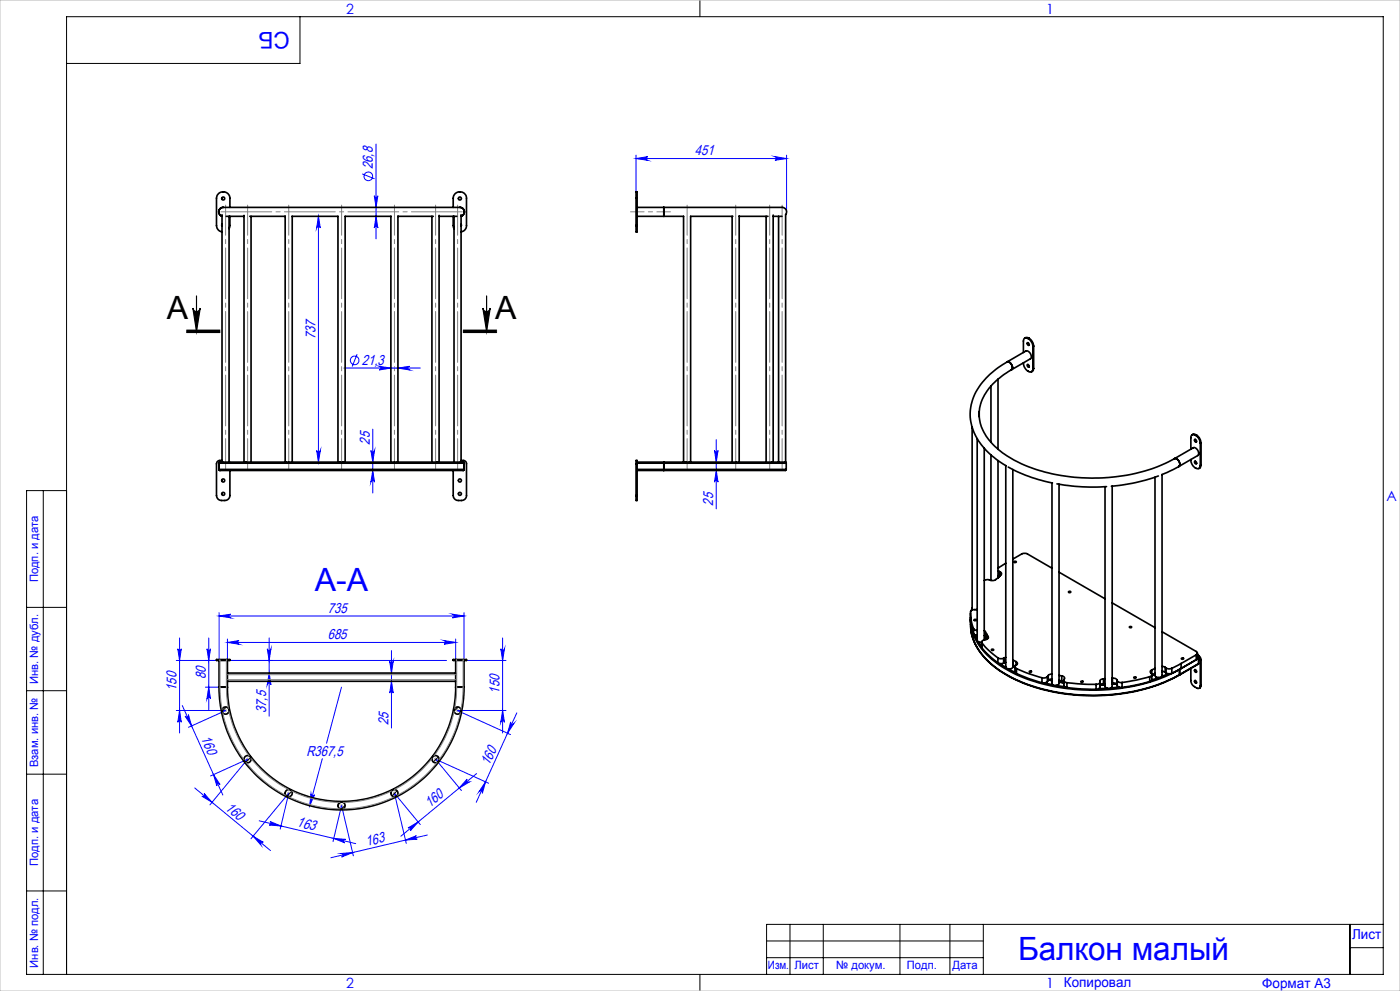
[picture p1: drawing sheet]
<svg xmlns="http://www.w3.org/2000/svg" width="420mm" height="297mm" viewBox="0 0 420 297" stroke-linecap="round" stroke-linejoin="round" font-family="sans-serif">
<g fill="none" stroke="#00f" stroke-width=".3">
<path d="M108.7 52.1l3.7 1.5M112.3 58.7a.53 .53 0 0 0 .5 .5 .53 .53 0 0 0 .5-.5l-.5 3.5zM112.8 43.2v28.4M190.8 47.5l3.5-.5a.55 .55 0 0 0-.5 .5 .55 .55 0 0 0 .5 .5zM190.8 46.5v11M190.8 47.5h45.2M232.5 47l3.5 .5-3.5 .5a.55 .55 0 0 0 .5-.5 .55 .55 0 0 0-.5-.5zM236 46.5v17M95.5 64.8v73.7M95.5 64.8l.6 3.5a.55 .55 0 0 0-.6-.5 .55 .55 0 0 0-.5 .5zM112.8 64.8l.5 3.5a.53 .53 0 0 0-.5-.5 .53 .53 0 0 0-.5 .5zM103.2 110.3h22.9"/>
<path d="M107.1 106.1l-1.4 3.8M113.8 109.8l3.5 .5-3.5 .6a.55 .55 0 0 0 .5-.6 .55 .55 0 0 0-.5-.5zM119.4 110.3l3.5-.5a.55 .55 0 0 0-.5 .5 .55 .55 0 0 0 .5 .6zM95 135a.55 .55 0 0 0 .5 .5 .55 .55 0 0 0 .6-.5l-.6 3.5zM111.3 135a.55 .55 0 0 0 .5 .5 .55 .55 0 0 0 .6-.5l-.6 3.5zM111.8 128.6v19.1M214.3 135a.53 .53 0 0 0 .6 .5 .53 .53 0 0 0 .5-.5l-.5 3.5zM214.9 131.8v20.7M111.8 141l.6 3.5a.55 .55 0 0 0-.6-.5 .55 .55 0 0 0-.5 .5zM214.9 141l.5 3.5a.53 .53 0 0 0-.5-.5 .53 .53 0 0 0-.6 .5zM52.9 197.9h81M53.3 194.4a.53 .53 0 0 0 .6 .6 .53 .53 0 0 0 .5-.6l-.5 3.5z"/>
<path d="M53.9 191.2v28.5M62.1 194.4a.53 .53 0 0 0 .5 .5 .53 .53 0 0 0 .5-.5l-.5 3.5zM62.6 191.2v21.5M65.7 183.6v14.3M65.7 184.6h73.5M65.7 184.6l3.5-.5a.55 .55 0 0 0-.5 .5 .55 .55 0 0 0 .5 .6zM68.2 192.5l3.5-.5a.55 .55 0 0 0-.5 .5 .55 .55 0 0 0 .5 .6zM68.2 191.5v6.4M68.2 192.5h68.5M80.2 194.4a.55 .55 0 0 0 .5 .5 .55 .55 0 0 0 .6-.5l-.5 3.5zM80.8 191.2v23.5M116.9 198.2a.53 .53 0 0 0 .5 .5 .53 .53 0 0 0 .6-.5l-.6 3.5z"/>
<path d="M117.4 195v23.2M133.2 192l3.5 .5-3.5 .6a.55 .55 0 0 0 .5-.6 .55 .55 0 0 0-.5-.5zM135.7 184.1l3.5 .5-3.5 .6a.55 .55 0 0 0 .5-.6 .55 .55 0 0 0-.5-.5zM136.7 191.5v6.4M139 197.9h12.8M139.2 183.6v14.3M150.2 194.4a.55 .55 0 0 0 .6 .5 .55 .55 0 0 0 .5-.5l-.5 3.5zM150.8 191.2v28.5M52.9 212.9h14.8M53.9 212.9l.5 3.6a.53 .53 0 0 0-.5-.6 .53 .53 0 0 0-.6 .6zM54.7 211.5l12.2 26.8M55.5 214.6a.54 .54 0 0 0 .7 .3 .54 .54 0 0 0 .3-.7l1 3.4z"/>
<path d="M61.6 205.9h4.1M62.6 205.9l.5 3.5a.53 .53 0 0 0-.5-.5 .53 .53 0 0 0-.5 .5zM67.7 213l-11.1 5M80.8 201.7l.5 3.5a.55 .55 0 0 0-.6-.5 .55 .55 0 0 0-.5 .5zM102.4 205.9l-4.4 16.8M117.4 204.2l.6 3.5a.53 .53 0 0 0-.6-.5 .53 .53 0 0 0-.5 .5zM137.3 213l15.9 7.2M137.3 212.9h14.5M150.8 212.9l.5 3.6a.55 .55 0 0 0-.5-.6 .55 .55 0 0 0-.6 .6zM153.2 216.4a.54 .54 0 0 0 .3 .6 .54 .54 0 0 0 .7-.2l-1.9 2.9zM155 213.6l-12.1 26.8M58.4 236.1l22.7 18.8"/>
<path d="M61.2 237.8l2.4 2.6-3-1.8a.53 .53 0 0 0 .7-.1 .53 .53 0 0 0-.1-.7zM63.2 232.5l11.1-5-11.3 13.7M64.1 232.2l1.9 2.9a.52 .52 0 0 0-.7-.2 .52 .52 0 0 0-.2 .6zM93.3 237.9a.55 .55 0 0 0 .4 .6 .55 .55 0 0 0 .7-.3l-1.5 3.2zM96.7 227.4l-3.8 14M140.1 233.5a.55 .55 0 0 0 0 .8 .55 .55 0 0 0 .7 0l-3 1.8zM143 231.8l-22.7 18.8M145.7 234.3l-1 3.4a.55 .55 0 0 0-.3-.6 .55 .55 0 0 0-.7 .2zM146.6 234.7l-15.9-7.2 7.7 9.4M76 250.6l3 1.8a.54 .54 0 0 0-.7 .1 .54 .54 0 0 0 0 .8zM77.8 246l28.9 6.8M81 246.2l3.3 1.3-3.5-.2a.54 .54 0 0 0 .6-.5 .54 .54 0 0 0-.4-.6z"/>
<path d="M84.1 248.5l2.5-10.8-11.3 13.7M99.9 252.2l2.6-10.7 3.5 15M100.2 251.3l3.5 .3a.53 .53 0 0 0-.6 .4 .53 .53 0 0 0 .3 .6zM102.2 255.8l3.6-.3-3.3 1.4a.54 .54 0 0 0 .4-.7 .54 .54 0 0 0-.7-.4zM121.6 251.8l3.3-1.3a.53 .53 0 0 0-.4 .6 .53 .53 0 0 0 .7 .4zM122.4 248.1l3-1.8-2.3 2.7a.54 .54 0 0 0 0-.7 .54 .54 0 0 0-.7-.2zM126.1 247.1l-7.8-9.4 3.6 15.1M128.2 250.3l-29 6.8"/>
<circle cx="110.5" cy="52.8" r="1.3"/>
<circle cx="106.4" cy="108" r="1.31"/>
</g>
<path d="M56 99.6h10zM56 99.3h10M56 98.9h10M57.9 92.3a1.11 1.11 0 0 0 1.1 1.1 1.11 1.11 0 0 0 1.1-1.1l-1.2 7zM58.9 88.7v10.6M139 99.3h10M139 98.9h10M139 99.6h10M144.9 92.3a1.11 1.11 0 0 0 1.1 1.1 1.11 1.11 0 0 0 1.1-1.1l-1.1 7zM146 88.7v10.6" fill="none" stroke="#000" stroke-width=".35"/>
<g fill="none" stroke="#c0c0c0" stroke-width=".3">
<path d="M0 0h420v297h-420zM67.2 212.9h1M67.3 212.6l.7 .7M67.7 212.4v1.1M68 212.6l-.7 .7M136.8 212.9h1M136.9 212.6l.7 .7M137.3 212.4v1.1M137.6 212.6l-.7 .7M73.8 227.5h1M73.9 227.2l.7 .7M74.3 227v1"/>
<path d="M74.6 227.2l-.7 .7M86.1 237.7h1M86.3 237.3l.7 .8M86.6 237.2v1M87 237.3l-.7 .8M117.8 237.7h1M118 237.3l.7 .8M118.3 237.2v1M118.7 237.3l-.7 .8M130.1 227.5h1.1M130.3 227.2l.7 .7M130.7 227v1"/>
<path d="M131 227.2l-.7 .7M102 241.4h1M102.1 241.1l.7 .7M102.4 240.9v1.1M102.8 241.1l-.7 .7"/>
</g>
<path d="M189.1 63.5h12" fill="none" stroke="#808080" stroke-width=".3" stroke-dasharray="15.2 1.3 1.3 1.3" stroke-dashoffset="11.1"/>
<path d="M67.7 61.5v79M74.3 61.5v79M86.6 61.5v79M102.5 61.5v79M118.3 61.5v79M130.7 61.5v79M137.3 61.5v79M206.1 61.5v79M220.7 61.5v79M230.9 61.5v79M234.6 61.5v79" fill="none" stroke="#808080" stroke-width=".3" stroke-dasharray="15.2 1.3 1.3 1.3" stroke-dashoffset="6.2"/>
<path d="M65 63.5h75" fill="none" stroke="#808080" stroke-width=".3" stroke-dasharray="15.2 1.3 1.3 1.3" stroke-dashoffset="-1.3"/>
<g fill="none" stroke="#000" stroke-width=".3">
<path d="M90 5v14h-70M210 0v5M13 147v145M20 147h-12v145h407v-287h-395v287M8 182h12M8 207h12M8 232h12M8 267h12M237 277v15M247 277v15M270 277v15M285 277v15"/>
<path d="M295 277v15M405 277v15M415 277h-185v15M210 292v5M230 282h65M230 287h65M405 284h10"/>
</g>
<path d="M144.9 92.3a1.11 1.11 0 0 0 1.1 1.1 1.11 1.11 0 0 0 1.1-1.1l-1.1 7zM57.9 92.3a1.11 1.11 0 0 0 1.1 1.1 1.11 1.11 0 0 0 1.1-1.1l-1.2 7z" fill="#000"/>
<g fill="#00f">
<path d="M64.1 232.2l1.9 2.9a.52 .52 0 0 0-.7-.2 .52 .52 0 0 0-.2 .6zM55.5 214.6a.54 .54 0 0 0 .7 .3 .54 .54 0 0 0 .3-.7l1 3.4z"/>
<path d="M102.2 255.8l3.6-.3-3.3 1.4a.54 .54 0 0 0 .4-.7 .54 .54 0 0 0-.7-.4zM121.6 251.8l3.3-1.3a.53 .53 0 0 0-.4 .6 .53 .53 0 0 0 .7 .4z"/>
<path d="M122.4 248.1l3-1.8-2.3 2.7a.54 .54 0 0 0 0-.7 .54 .54 0 0 0-.7-.2zM140.1 233.5a.55 .55 0 0 0 0 .8 .55 .55 0 0 0 .7 0l-3 1.8z"/>
<path d="M145.7 234.3l-1 3.4a.55 .55 0 0 0-.3-.6 .55 .55 0 0 0-.7 .2zM153.2 216.4a.54 .54 0 0 0 .3 .6 .54 .54 0 0 0 .7-.2l-1.9 2.9z"/>
<path d="M53.9 212.9l.5 3.6a.53 .53 0 0 0-.5-.6 .53 .53 0 0 0-.6 .6zM53.3 194.4a.53 .53 0 0 0 .6 .6 .53 .53 0 0 0 .5-.6l-.5 3.5zM150.8 212.9l.5 3.6a.55 .55 0 0 0-.5-.6 .55 .55 0 0 0-.6 .6zM150.2 194.4a.55 .55 0 0 0 .6 .5 .55 .55 0 0 0 .5-.5l-.5 3.5z"/>
<path d="M61.2 237.8l2.4 2.6-3-1.8a.53 .53 0 0 0 .7-.1 .53 .53 0 0 0-.1-.7zM76 250.6l3 1.8a.54 .54 0 0 0-.7 .1 .54 .54 0 0 0 0 .8z"/>
<path d="M81 246.2l3.3 1.3-3.5-.2a.54 .54 0 0 0 .6-.5 .54 .54 0 0 0-.4-.6zM100.2 251.3l3.5 .3a.53 .53 0 0 0-.6 .4 .53 .53 0 0 0 .3 .6z"/>
<path d="M113.8 109.8l3.5 .5-3.5 .6a.55 .55 0 0 0 .5-.6 .55 .55 0 0 0-.5-.5zM119.4 110.3l3.5-.5a.55 .55 0 0 0-.5 .5 .55 .55 0 0 0 .5 .6zM93.3 237.9l-.4 3.5 1.5-3.2a.55 .55 0 0 1-.7 .4 .55 .55 0 0 1-.4-.7zM68.2 192.5l3.5-.5a.55 .55 0 0 0-.5 .5 .55 .55 0 0 0 .5 .6zM133.2 192l3.5 .5-3.5 .6a.55 .55 0 0 0 .5-.6 .55 .55 0 0 0-.5-.5zM65.7 184.6l3.5-.5a.55 .55 0 0 0-.5 .5 .55 .55 0 0 0 .5 .6zM135.7 184.1l3.5 .5-3.5 .6a.55 .55 0 0 0 .5-.6 .55 .55 0 0 0-.5-.5z"/>
<path d="M190.8 47.5l3.5-.5a.55 .55 0 0 0-.5 .5 .55 .55 0 0 0 .5 .5zM232.5 47l3.5 .5-3.5 .5a.55 .55 0 0 0 .5-.5 .55 .55 0 0 0-.5-.5z"/>
<path d="M112.8 64.8l.5 3.5a.53 .53 0 0 0-.5-.5 .53 .53 0 0 0-.5 .5zM112.3 58.7a.53 .53 0 0 0 .5 .5 .53 .53 0 0 0 .5-.5l-.5 3.5zM111.8 141l.6 3.5a.55 .55 0 0 0-.6-.5 .55 .55 0 0 0-.5 .5zM111.3 135a.55 .55 0 0 0 .5 .5 .55 .55 0 0 0 .6-.5l-.6 3.5z"/>
<path d="M80.8 201.7l.5 3.5a.55 .55 0 0 0-.6-.5 .55 .55 0 0 0-.5 .5zM80.2 194.4a.55 .55 0 0 0 .5 .5 .55 .55 0 0 0 .6-.5l-.5 3.5z"/>
<path d="M95.5 64.8l.6 3.5a.55 .55 0 0 0-.6-.5 .55 .55 0 0 0-.5 .5zM95 135a.55 .55 0 0 0 .5 .5 .55 .55 0 0 0 .6-.5l-.6 3.5zM214.3 135a.53 .53 0 0 0 .6 .5 .53 .53 0 0 0 .5-.5l-.5 3.5zM214.9 141l.5 3.5a.53 .53 0 0 0-.5-.5 .53 .53 0 0 0-.6 .5zM62.1 194.4a.53 .53 0 0 0 .5 .5 .53 .53 0 0 0 .5-.5l-.5 3.5zM62.6 205.9l.5 3.5a.53 .53 0 0 0-.5-.5 .53 .53 0 0 0-.5 .5zM116.9 198.2a.53 .53 0 0 0 .5 .5 .53 .53 0 0 0 .6-.5l-.6 3.5zM117.4 204.2l.6 3.5a.53 .53 0 0 0-.6-.5 .53 .53 0 0 0-.5 .5z"/>
</g>
<g fill="none" stroke="#000" stroke-width=".5">
<path d="M190.8 59.4v-1a.54 .54 0 0 1 .3-.9v1.9M190.8 59.4v8.2M190.8 59.4h.3M191.1 59.4v8.2M66 62.5a1.38 1.38 0 0 0 .6 2.3 1.35 1.35 0 0 1-1-1.5 1.35 1.35 0 0 1 1.4-1.1zM66.6 67.2v.6M66.6 64.3v74.2M67 62.2h71M67.9 64.8h5.3M68.7 64.8v73.7M69 62.2v-2.8a2.01 2.01 0 0 0-2-1.9 2.01 2.01 0 0 0-2.1 1.9v8.2a1.96 1.96 0 0 0 1.7 1.9M69 64.8v2.8l-.3 .9"/>
<path d="M73.2 64.6v73.9M74.9 64.8h10.6v73.7M75.3 64.8v73.7M87.6 64.8h13.8v73.7M87.7 64.8v73.7M117.3 64.8v73.7M117.4 64.8h-13.9v73.7M129.6 64.8v73.7M130 64.8h-10.6v73.7M131.7 64.8h5.4M131.7 64.6v73.9M136 62.2v-2.8a2 2 0 0 1 2-1.9 2 2 0 0 1 1.9 1.9v8.2a1.89 1.89 0 0 1-1.6 1.9"/>
<path d="M136 64.8v2.8l.2 .9M136.2 64.8v73.7M138 62.2a1.35 1.35 0 0 1 1.3 1.1 1.35 1.35 0 0 1-1 1.5 1.35 1.35 0 0 0 1-1.5 1.35 1.35 0 0 0-1.3-1.1zM138.3 67.2v.6M138.3 64.3v74.2M190.8 67.6v1.9h.3v-1.9M190.8 67.6h.3M191.1 62.2h8M191.1 64.8h8M199.1 62.2h33.4a4 4 0 0 1 3.3 .6 1.33 1.33 0 0 1-.1 1.5l-.1 74.2M199.1 64.8h6v73.7M199.1 62.2v2.6"/>
<path d="M219.6 64.8v73.7M219.9 64.8h-12.7v73.7M221.8 64.8h8.6M221.8 64.7v73.8M229.8 64.8v73.7M232 64.8h2.6M232 64.4v74.1M233.6 64.8v73.7M297.3 115.7v16.8M299.4 113.6v21M302.1 108.5a20.4 20.4 0 0 0-10.8 13.4 15.8 15.8 0 0 0 6.3 14.7l4.2 3M302.1 108.5a1.56 1.56 0 0 1 1.4 2.3"/>
<path d="M302.1 108.5l5.7-3.3a1.56 1.56 0 0 1 1.3 2.3l-5.6 3.3M303.5 110.8a18.3 18.3 0 0 0-9.6 11.4 13.1 13.1 0 0 0 5.1 12.1 41.8 41.8 0 0 0 24.5 8.8 51.9 51.9 0 0 0 28.8-5.6M307 108.8a2.54 2.54 0 0 0 2.4 2.6l.3-.1 .2-.8M308.2 109.3l.4 .2a.31 .31 0 0 1 .2 .4 .31 .31 0 0 1-.4 .2 .31 .31 0 0 1-.2-.4zM308.2 102.8l.4 .1a.32 .32 0 0 1 .2 .4 .32 .32 0 0 1-.4 .2 .32 .32 0 0 1-.2-.4zM308.4 102.7l.4 .7M308.4 109.3l.4 .6M308.4 101.4a.85 .85 0 0 0-.9-.1 .85 .85 0 0 0-.5 .9v3.5M308.4 101.4l.1 .1M308.5 101.5l1.2 1.4 .2 1M308.6 101.3l-.7-.2-.5 .2M308.6 101.3l-.2 .1"/>
<path d="M308.6 101.3l.2 .1M308.8 101.4l.8 .9 .5 1.4M308.8 101.4l-.3 .1M309.9 103.9v6.6M310.1 110.4l-.2 .7-.4 .3M310.1 103.7l-.2 .2M310.1 110.4l-.2 .1M310.1 103.7v6.7M65.7 138.8h73.5M65.7 138.8v1.9M66.6 138.5h6.6M66.6 138.5h-.7l-.2 .3"/>
<path d="M66.6 138h-.6a1.02 1.02 0 0 0-1.1 1v9.5a1.51 1.51 0 0 0 1.6 1.5h1a1.51 1.51 0 0 0 1.5-1.5v-7.5M68.7 138.4l.1 .1M73.2 138.5h58.5M131.7 138.5h6.6M136.2 138.4l-.1 .1M138.3 138.5h.8l.1 .3M138.3 138h.7a.96 .96 0 0 1 .9 1v9.5a1.45 1.45 0 0 1-1.4 1.5h-1a1.51 1.51 0 0 1-1.5-1.5v-7.5M139.2 138.8v1.9M190.8 139v-1h.3v1M190.8 139v9.5M190.8 139h.3M191.1 138.8h8"/>
<path d="M191.1 138.5h8M191.1 139v9.5M199.1 138.5h32.9M199.1 138.5v.3M199.1 138.8h36.8M199.1 138.8v1.9M232 138.5h3.6M235.6 138.5l.3 .3M235.9 138.8v1.9M291.6 128.1l.1 54.7M293.2 131.5v60.4l.4 .5 .9 .1 .1 1.7M293.8 123.4v1.5"/>
<path d="M295.3 134.4v57.4M297.3 136.3v37.7M299.4 138v35.2M301.7 139.6v60.3a1.23 1.23 0 0 0 2.1 0v-59.2M302.5 140a46.2 46.2 0 0 0 13.2 4.7M352.3 137.5a1.52 1.52 0 0 1 1.4 2.3M352.3 137.5l5.7-3.3a1.56 1.56 0 0 1 1.3 2.3l-5.6 3.3M353.7 139.8l-5.2 2.4M357.3 137.7a2.49 2.49 0 0 0 2.3 2.7l.5-.9M357.6 130.3l.6-.2 .6 .2M358.4 131.7l.4 .1a.37 .37 0 0 1 .2 .5 .37 .37 0 0 1-.5 .2 .37 .37 0 0 1-.1-.5zM358.5 138.2l.3 .2a.34 .34 0 0 1 .2 .3 .34 .34 0 0 1-.3 .3l-.3-.4z"/>
<path d="M358.6 131.7l.4 .7M358.6 138.2l.4 .7M358.6 130.4a.81 .81 0 0 0-1-.1 .81 .81 0 0 0-.3 .9v3.4M358.6 130.4l.1 .1M358.7 130.5l.9 .9 .5 1.4M358.8 130.3l-.2 .1M358.8 130.3l.2 .1M359 130.4l.8 .9 .5 1.4M359 130.4l-.3 .1M360.1 132.8v6.7M360.3 139.4l-.2 .7-.4 .3M360.3 132.7l-.2 .1"/>
<path d="M360.3 139.4l-.2 .1M360.3 132.7v6.7M65.7 140.7l.3 .3h73l.2-.3M65.7 140.7h73.5M190.8 148.5v.7a.5 .5 0 0 0 .3 .8v-1.5M190.8 148.5h.3M191.1 140.7h8M191.1 141h8M199.1 140.7v.3M199.1 140.7h36.8M235.9 140.7l-.3 .3h-36.5M315.6 144.7v60.2l.3 .3"/>
<path d="M317.1 145l7.7 .9 7.2-.1M317.7 145.1v59.8l-.7 .5-1.1-.2M333.7 145.7v60a1.25 1.25 0 0 1-2.2 0v-59.8M347.5 142.7l-6.8 1.9-7.3 1.1M348.6 142.2v60.2a1.2 1.2 0 0 1-2.1 0v-59.4M297.1 173.9l-.9-.2-.9 .3M297.3 173.8l-.2 .1M299.4 171.1l.3 .1M299.4 172.5l.3 .2M299.7 171.2l.3 .2M299.7 171.2v1.5M299.7 172.7l.1 .1"/>
<path d="M300 171.4a.55 .55 0 0 1 .3 .9l-1.7 1.5-1.5 .1M300 171.4v1.2M301.7 168.8l-2.3 1.5M303.8 167.6l2.7-1.6 1.4-.1 7.7 4.4M304.2 168.3l.5-.1 .2 .2-.5 .2zM317.7 171.5l13.8 8M64.9 197.7h3.3a.51 .51 0 0 1 .8 .2h-3.2a.51 .51 0 0 1-.9-.2zM65.7 197.9v8M68.2 197.9v3.9M136 197.7h3.9v.2h-3.1a.51 .51 0 0 1-.8-.2zM136.7 197.9v3.9M139.2 197.9v8"/>
<path d="M291.1 183.8a14.1 14.1 0 0 0 1 6.1M291.1 185a15.7 15.7 0 0 0 6.8 12.8 47.6 47.6 0 0 0 28 9 53.8 53.8 0 0 0 28-6.2l5.7-3.3M291.1 185.6l.2 3.3M291.3 188.9a18.5 18.5 0 0 0 9.1 12.4 52 52 0 0 0 29.8 7.2 52.4 52.4 0 0 0 23.6-6.2M291.3 188.9a18.6 18.6 0 0 0 9.4 12.6 54.9 54.9 0 0 0 34.3 6.5 49 49 0 0 0 18.9-5.8M291.6 182.1l-.2 .8M292.1 188.4l.2 .3 .9 .2M292.1 189.9l.2 .3 .9 .2M292.1 188.4v1.5M292.2 185.7l.5-.1 .2 .2-.4 .2zM292.5 190.2l.7 1.5M293.2 182.7h-1a.91 .91 0 0 0-1 .7 12.6 12.6 0 0 0 .9 5"/>
<path d="M293.5 192.3l1 1.5M294.6 192.7a22.8 22.8 0 0 0 4.8 4.5M294.6 194.2l2.8 2.9 2 1.5M294.6 192.7v1.5M295.3 189l.3 .3M295.3 190.5l.3 .3M295.3 191.6l.1 .2M295.6 190.8l.4 .8M295.6 189.3l.3 .7M295.6 189.3v1.5M295.9 190h.1M295.9 190l.1 1.6"/>
<path d="M296 190.1l.4 .7M296 191.6h.1M296.4 190.8a.62 .62 0 0 1-.6 .9l-.6 .1a.62 .62 0 0 0-.6 .9M296.4 190.8v.5M297.5 194.6l.6 .1-.4 .2zM299.4 197.2l.7 .2 1-.1M299.4 198.6l.7 .3 1-.2M299.4 197.2v1.4M299.9 198.9l1.9 1.2M301.1 197.3v1.4M301.3 197.2l-.2 .1M301.3 197.2v1.4"/>
<path d="M301.3 198.6l-.2 .1M301.7 197l-.4 .2M301.7 198.5l-.4 .1M303.8 199.6l.7 .4M303.8 197.8h.1M303.8 199.2l.1 .1M303.8 199.7l.7 .3M303.9 197.8l.9 .5M303.9 197.8v1.5M303.9 199.3l.7 .3M304.5 199.8v1.6l.4 .5M304.8 199.4a.53 .53 0 0 0-.3 .5 .53 .53 0 0 0 .4 .5"/>
<path d="M304.8 198.3a.57 .57 0 0 1 .4 .6 .57 .57 0 0 1-.4 .5M304.8 198.3v1M333.7 180.7l12.8 7.4M338.8 187.9l.4-.2 .3 .3-.4 .1zM348.6 199.7l1 .3M348.6 189.3l10.3 6a.54 .54 0 0 1 .3 .5 .54 .54 0 0 1-.3 .4M354.3 198.9l-2.8 1.4M354.3 198.9v1.4l-2.8 1.5M354.4 197.3l.5-.1 .2 .2-.5 .2zM358.9 196.2l-4.6 2.7M359.2 195.8v1.4l-.3 .5v-1.5M359.2 196.9l.1 .1"/>
<path d="M359.2 196.5l.2 .1M359.2 196.3l.4 .2M359.3 197l.3 .3M359.3 197l-.1 .1M359.4 196.6l.5 .5 .2 .7M359.6 198.9l-5.8 3.4M359.6 197.3v1.6M359.6 198.9l-5.7 3.3M359.6 196.5l.5 .5 .2 .7M359.6 196.5l-.2 .1M360.1 197.8v7.8M360.3 197.7v7.8"/>
<path d="M360.3 197.7l-.2 .1M65.7 205.9a36.7 36.7 0 0 0 36.8 36.8 36.7 36.7 0 0 0 36.7-36.8M65.7 205.9h.3M66 205.9h2.2M68.2 201.8v2.3M68.2 205.9a34.2 34.2 0 0 0 34.3 34.3 34.2 34.2 0 0 0 34.2-34.3M68.2 201.7h68.5M68.2 204.1v1.8M68.2 204.2h68.5M136.7 201.8v2.3M136.7 205.9h.3M136.7 204.1v1.8"/>
<path d="M137 205.9h1.9M138.9 205.9h.3M302.5 200.4l2.1 1.1M304.9 200.4l3.7 1.5 4 1.2M304.9 201.9l3.7 1.5 4 1.2M304.9 200.4v1.5M308.8 201.2l.4-.1 .3 .2-.5 .2zM312.6 203.1v1.5M313.3 204.6l2.6 .6M314.2 202.8l-.6 .3h-1M314.2 204.3l-.6 .3h-1M314.2 202.8v1.5"/>
<path d="M314.5 202.5l-.3 .3M314.5 202.5v1.4M314.5 203.9l-.3 .4M314.6 203.8l1 .2M314.7 203.7l.9 .2M315.6 202l-1.1 .5M315.6 203.5l-1.1 .4M316.8 205.4l2.6 .4M317.7 204.4l1.5 .2M317.7 204.4l1.5 .3M317.7 202.4l.8 .2M317.7 203.9l.8 .1"/>
<path d="M318.5 202.6a.84 .84 0 0 1 .9 .5 .84 .84 0 0 1-.2 .9l.9 .6M318.5 204l.7 .3M318.5 202.6v1.4M319.2 203.9v1.7l.9 .5M320.1 204.6l5.4 .5h3.3M320.1 206.1l4.3 .4 4.4 .1M320.1 204.6v1.5M324.3 204.2l.1-.1a.25 .25 0 0 1 .4 0 .25 .25 0 0 1 0 .4l-.5-.1zM328.8 205.1v1.5M330 204.4a.92 .92 0 0 1-1.2 .7M330 204.4v1.6l-.4 .4-.8 .2M331 203.4a.88 .88 0 0 0-1 1"/>
<path d="M331 204.9l-.6 .1-.4 .5M331 203.4v1.5M331 204.9h.5M331.5 205.1l-1.3 .1M331.5 205.2l-1.4 .1M331.5 203.4h-.5M332.2 206.3l-2.6 .1M333.7 203.2h.1M333.7 204.7h.1M333.7 203.2a1.26 1.26 0 0 1 1.4 .6M333.7 204.7l.9 .1 .5 .4M333.7 203.2v1.5"/>
<path d="M334.7 204.9l-1 .1M334.8 204.9l-1.1 .1M335.1 203.8l.1 .2M335.1 203.8v1.4M335.1 205.2l.1 .3M335.2 204l.4 .4 1 .1M335.2 205.5l.6 .4 .8 .1M335.2 204v1.5M335.7 205.9l-2.5 .3M336.6 204.5v1.5M340.2 202.9h.4l.2 .2-.4 .2zM344.9 202.8l-4 1-4.3 .7"/>
<path d="M344.9 204.3l-3 .8-5.3 .9M344.9 202.8v1.5M345.5 200.8a.69 .69 0 0 0-.4 .6 .69 .69 0 0 0 .4 .7v.4l-.6 .3M345.5 200.8v3l-.6 .5M346.5 202.1l-1 .4M346.5 202.2l-1 .3M346.5 200.3l-1 .5M346.5 201.8l-1 .4M347.7 203.1l-2.2 .7M348.7 201.2l.9 .3M348.9 201.2l-.3 .1M349.6 200l.2 .2"/>
<path d="M349.6 200v1.5M349.6 201.5l.2 .2M349.8 200.2l.9 .3 .8-.2M349.8 201.7l.7 .2 1-.1M349.8 200.2v1.5M350.4 201.9l-1.9 .8M351.5 200.3v1.5M353.9 202.2l-.1 .1M353.9 200.6v1.6M357.3 200.3v4.1l.5 1 1.2 .8a.65 .65 0 0 0 .8 .1 .65 .65 0 0 0 .3-.7M358.4 200.7l.5 .3a.32 .32 0 0 1-.2 .6 .32 .32 0 0 1-.3-.4zM358.4 204l.4 .1a.3 .3 0 0 1 .2 .4 .3 .3 0 0 1-.5 .1z"/>
<path d="M358.6 200.7l.4 .7M358.6 203.9l.4 .7M360.3 205.5l-.1 .4-.4 .4M360.3 205.5l-.2 .1"/>
<circle cx="67" cy="59.5" r=".46"/>
<circle cx="138" cy="59.5" r=".45"/>
<circle cx="67" cy="148" r=".46"/>
<circle cx="67" cy="144" r=".46"/>
<circle cx="138" cy="148" r=".45"/>
<circle cx="138" cy="144" r=".46"/>
<circle cx="320.9" cy="177.5" r=".29"/>
<circle cx="67.7" cy="212.9" r="1.07"/>
<circle cx="137.3" cy="212.9" r="1.07"/>
<circle cx="74.3" cy="227.5" r="1.06"/>
<circle cx="86.6" cy="237.7" r="1.06"/>
<circle cx="118.3" cy="237.7" r="1.06"/>
<circle cx="130.6" cy="227.5" r="1.07"/>
<circle cx="102.5" cy="241.4" r="1.07"/>
</g>
<path d="M67.9 211.9l-1.3 1.3M68.6 213.4l-.5 .5M137.5 211.9l-1.3 1.2M138.2 213.4l-.5 .5M75.2 227l-1.4 1.5M87.5 237.2l-1.4 1.4M119.1 237l-1.5 1.5M131.5 226.9l-1.5 1.4M102.2 240.4l-.8 .8M103.5 241.4l-1.1 1.1" fill="none" stroke="#000" stroke-width=".3"/>
<g fill="none" stroke="#808080" stroke-width=".3">
<path d="M66 197.7l.1 10.5 .5 4.5M67.9 197.9l.1 10.3 .5 4.1M68 197.7v.2M136.9 197.7v.2M137 197.9l-.1 10.3-.5 4.1M138.9 197.9v10.3l-.6 4.5M139 197.7v.2M66.8 213.6l.1 .2a36.3 36.3 0 0 0 6.3 13.9M68.2 202.2h68.5M68.2 203.7h68.5M68.7 213.2a34.5 34.5 0 0 0 6.1 13.4M136.2 213.2a34.5 34.5 0 0 1-6 13.4"/>
<path d="M138.1 213.6l-.1 .2a36.3 36.3 0 0 1-6.3 13.9M73.8 228.5a37 37 0 0 0 12 9.8M75.3 227.3l.2 .2a34.3 34.3 0 0 0 11.1 9.1M86.6 238.8a37.3 37.3 0 0 0 15.4 3.6M87.5 237.1a33.8 33.8 0 0 0 14.5 3.4M117.5 237.1h-.1a33.8 33.8 0 0 1-14.5 3.4M118.3 238.8a37.3 37.3 0 0 1-15.4 3.6M129.6 227.3l-.1 .2a34.3 34.3 0 0 1-11.2 9.1M131.1 228.5a37 37 0 0 1-11.9 9.8"/>
</g>
<g font-size="9.6">
<text x="50.1" y="95.5">A</text>
<text x="148.5" y="95.5">A</text>
</g>
<g font-size="9.6" fill="#00f">
<text x="94.5" y="177.3">A-A</text>
<text x="305.4" y="287.8">Балкон малый</text>
</g>
<text font-size="6.9" fill="#00f" x="86.9" y="9.4" transform="rotate(-180 86.9 9.4)">СБ</text>
<g font-size="4.3" fill="#00f">
<text x="208.5" y="46.6">451</text>
<text x="111.9" y="50.7" transform="rotate(-90 111.9 50.7)">26,8</text>
<text x="94.6" y="101.7" transform="rotate(-90 94.6 101.7)">737</text>
<text x="108.6" y="109.4">21,3</text>
<text x="110.9" y="133.3" transform="rotate(-90 110.9 133.3)">25</text>
<text x="214" y="151.6" transform="rotate(-90 214 151.6)">25</text>
<text x="98.4" y="183.7">735</text>
<text x="98.3" y="191.6">685</text>
<text x="61.7" y="203.6" transform="rotate(-90 61.7 203.6)">80</text>
<text x="53" y="207.1" transform="rotate(-90 53 207.1)">150</text>
<text x="149.9" y="207.9" transform="rotate(-90 149.9 207.9)">150</text>
<text x="79.8" y="213.7" transform="rotate(-90 79.8 213.7)">37,5</text>
<text x="60.2" y="221.3" transform="rotate(66 60.2 221.3)">160</text>
<text x="116.5" y="217.2" transform="rotate(-90 116.5 217.2)">25</text>
<text x="91.9" y="226.4">R367,5</text>
<text x="146.8" y="229.7" transform="rotate(-66 146.8 229.7)">160</text>
<text x="67.4" y="242.3" transform="rotate(40 67.4 242.3)">160</text>
<text x="128.9" y="242.3" transform="rotate(-40 128.9 242.3)">160</text>
<text x="88.9" y="247.6" transform="rotate(13 88.9 247.6)">163</text>
<text x="110" y="253.6" transform="rotate(-13 110 253.6)">163</text>
</g>
<g font-size="4.2" fill="#00f">
<text x="103.8" y="4.2">2</text>
<text x="313.8" y="4.2">1</text>
<text x="415.9" y="150.2">A</text>
<text x="103.8" y="296.2">2</text>
<text x="313.8" y="296.2">1</text>
</g>
<g font-size="4.1" fill="#00f">
<text x="405.6" y="281.5">Лист</text>
<text x="319.2" y="295.9">Копировал</text>
<text x="378.7" y="296">Формат А3</text>
</g>
<g font-size="3.4" fill="#00f">
<text x="11.4" y="174.5" transform="rotate(-90 11.4 174.5)">Подп. и дата</text>
<text x="11.4" y="205" transform="rotate(-90 11.4 205)">Инв. № дубл.</text>
<text x="11.4" y="229.9" transform="rotate(-90 11.4 229.9)">Взам. инв. №</text>
<text x="11.4" y="259.5" transform="rotate(-90 11.4 259.5)">Подп. и дата</text>
<text x="11.4" y="290" transform="rotate(-90 11.4 290)">Инв. № подл.</text>
<text x="230.4" y="290.4">Изм.</text>
<text x="238.3" y="290.4">Лист</text>
<text x="250.9" y="290.4">№ докум.</text>
<text x="272.1" y="290.4">Подп.</text>
<text x="285.7" y="290.5">Дата</text>
</g>
</svg>
